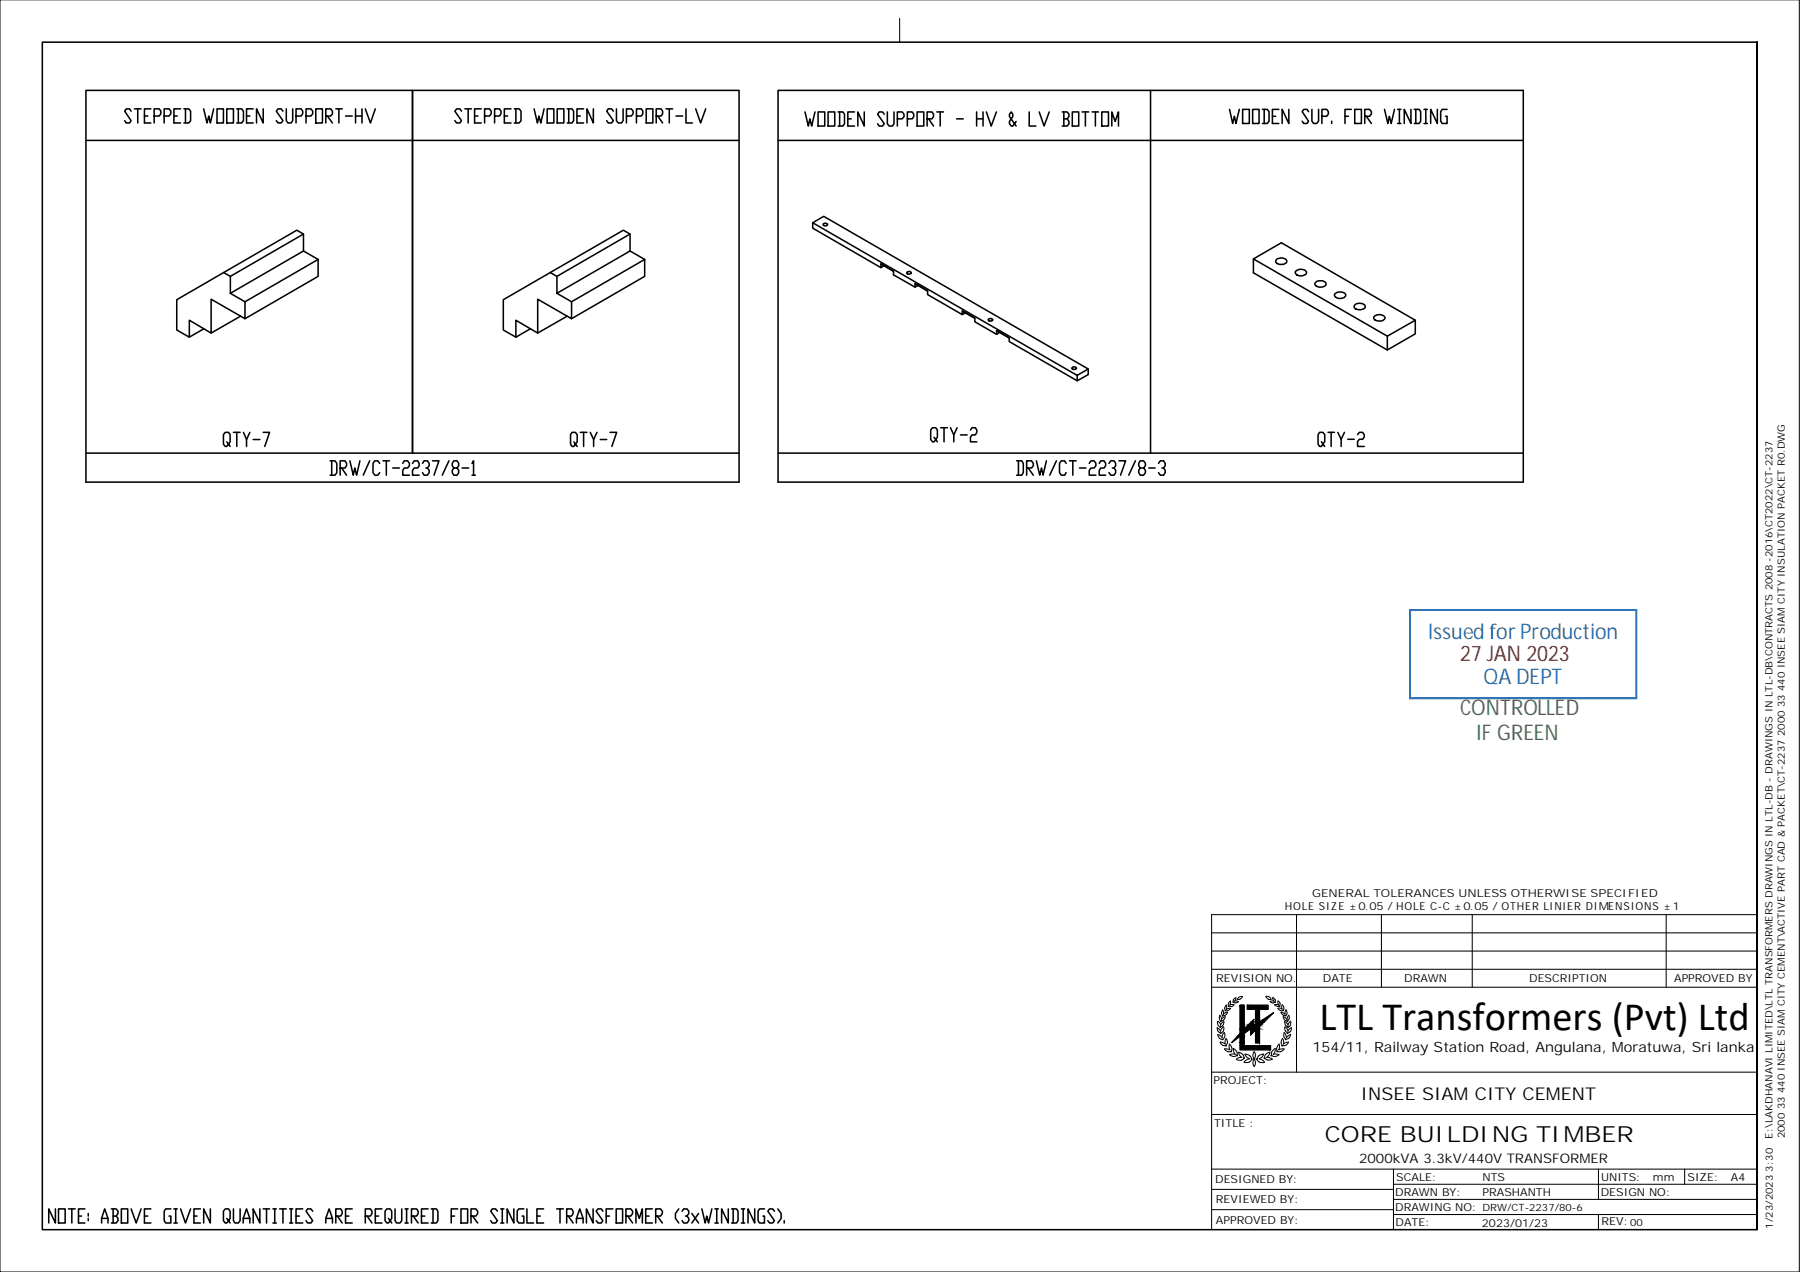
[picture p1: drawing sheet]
<svg xmlns="http://www.w3.org/2000/svg" width="297mm" height="210mm" viewBox="0 0 297 210" stroke-linecap="round" stroke-linejoin="round" font-family="sans-serif">
<!-- layer: 0 -->
<g fill="none" stroke="#000" stroke-width=".25">
<path d="M14.2 14.9h53.9v59.9v-59.9h53.9v64.7h-107.8zM21.6 18.3l-.2-.3h-.6l-.2 .3 1 1.6-.2 .4h-.6l-.2-.4M22.2 18h1.1M22.7 18v2.3M23.8 19.1h.6M24.9 18h-1.1v2.3h1.1M25.4 19.1h.9l.2-.3v-.5l-.2-.3h-.9v2.3M27.1 19.1h.8l.3-.3v-.5l-.3-.3h-.8v2.3M28.7 19.1h.6M29.8 18h-1.1v2.3h1.1M30.4 18h.8l.3 .3v1.6l-.3 .4h-.8M30.6 18v2.3"/>
<path d="M33.6 18l.6 2.3 .3-1.2 .2 1.2 .6-2.3M35.8 18h1.1v2.3h-1.1zM37.4 18h1.1v2.3h-1.1zM39.1 18h.8l.3 .3v1.6l-.3 .4h-.8M39.3 18v2.3M40.7 19.1h.5M41.8 18h-1.1v2.3h1.1M43.4 18v2.3l-1.1-2.3v2.3M46.7 18.3l-.3-.3h-.5l-.3 .3 1.1 1.6-.3 .4h-.5l-.3-.4M47.2 18v1.9l.3 .4h.5l.3-.4v-1.9M48.9 19.1h.8l.3-.3v-.5l-.3-.3h-.8v2.3M50.5 19.1h.8l.3-.3v-.5l-.3-.3h-.8v2.3"/>
<path d="M52.1 18h1.1v2.3h-1.1zM53.8 19.1h.8l.3-.3v-.5l-.3-.3h-.8v2.3M54 19.1l.9 1.2M55.4 18h1.1M55.9 18v2.3M57 19.1h1.1M58.7 19.1h1M58.7 18v2.3M59.7 18v2.3M60.3 18l.8 2.3 .8-2.3M76.2 18.3l-.3-.3h-.5l-.3 .3 1.1 1.6-.3 .4h-.5l-.3-.4M76.7 18h1.1"/>
<path d="M77.3 18v2.3M78.3 19.1h.6M79.4 18h-1.1v2.3h1.1M80 19.1h.8l.3-.3v-.5l-.3-.3h-.8v2.3M81.6 19.1h.8l.3-.3v-.5l-.3-.3h-.8v2.3M83.2 19.1h.6M84.3 18h-1.1v2.3h1.1M84.9 18h.8l.3 .3v1.6l-.3 .4h-.8M85.1 18v2.3M88.1 18l.6 2.3 .2-1.2 .3 1.2 .6-2.3M90.3 18h1.1v2.3h-1.1zM91.9 18h1.1v2.3h-1.1z"/>
<path d="M93.6 18h.8l.3 .3v1.6l-.3 .4h-.8M93.9 18v2.3M95.2 19.1h.6M96.3 18h-1.1v2.3h1.1M97.9 18v2.3l-1-2.3v2.3M101.2 18.3l-.3-.3h-.5l-.3 .3 1.1 1.6-.3 .4h-.5l-.3-.4M101.7 18v1.9l.3 .4h.6l.2-.4v-1.9M103.4 19.1h.8l.3-.3v-.5l-.3-.3h-.8v2.3M105 19.1h.8l.3-.3v-.5l-.3-.3h-.8v2.3M106.6 18h1.1v2.3h-1.1zM108.3 19.1h.8l.2-.3v-.5l-.2-.3h-.8v2.3M108.5 19.1l.8 1.2"/>
<path d="M109.9 18h1.1M110.4 18v2.3M111.5 19.1h1.1M113.2 18v2.3h1.1M114.8 18l.8 2.3 .9-2.3M128.4 14.9h123v64.7h-123zM132.8 18.5l.6 2.3 .2-1.2 .3 1.2 .6-2.3M135 18.5h1.1v2.3h-1.1zM136.7 18.5h1.1v2.3h-1.1zM138.3 18.5h.8l.3 .4v1.5l-.3 .4h-.8M138.6 18.5v2.3M139.9 19.6h.6"/>
<path d="M141 18.5h-1.1v2.3h1.1M142.6 18.5v2.3l-1-2.3v2.3M145.9 18.9l-.3-.4h-.5l-.3 .4 1.1 1.5-.3 .4h-.5l-.3-.4M146.4 18.5v1.9l.3 .4h.6l.2-.4v-1.9M148.1 19.6h.8l.3-.4v-.3l-.3-.4h-.8v2.3M149.7 19.6h.8l.3-.4v-.3l-.3-.4h-.8v2.3M151.3 18.5h1.1v2.3h-1.1zM153 19.6h.8l.3-.4v-.3l-.3-.4h-.8v2.3M153.2 19.6l.9 1.2M154.6 18.5h1.1M155.2 18.5v2.3M157.9 19.6h1.1"/>
<path d="M161.2 19.6h1M161.2 18.5v2.3M162.2 18.5v2.3M162.8 18.5l.8 2.3 .8-2.3M169.8 18.5v2.3h1.1M171.5 18.5l.8 2.3 .8-2.3M175.3 18.5h.8l.3 .4v.3l-.3 .4M175.6 19.6h.5l.3 .4v.4l-.3 .4h-.8M175.6 18.5v2.3M177 18.5h1v2.3h-1zM178.6 18.5h1.1M179.1 18.5v2.3"/>
<path d="M180.2 18.5h1.1M180.8 18.5v2.3M181.8 18.5h1.1v2.3h-1.1zM189.9 14.9v59.9M202.9 18l.5 2.4 .3-1.2 .3 1.2 .5-2.4M205.1 18h1.1v2.4h-1.1zM206.7 18h1.1v2.4h-1.1zM208.3 18h.8l.3 .4v1.6l-.3 .4h-.8M208.6 18v2.4M210 19.2h.5M211 18h-1v2.4h1M212.7 18v2.4l-1.1-2.4v2.4"/>
<path d="M215.9 18.4l-.2-.4h-.6l-.2 .4 1 1.6-.2 .4h-.6l-.2-.4M216.5 18v2l.3 .4h.5l.3-.4v-2M218.1 19.2h.8l.3-.4v-.4l-.3-.4h-.8v2.4M219.8 20v.4M222 19.2h.5M223 18h-1v2.4M223.6 18h1.1v2.4h-1.1zM225.2 19.2h.8l.3-.4v-.4l-.3-.4h-.8v2.4M225.5 19.2l.8 1.2M228.5 18l.5 2.4 .3-1.2 .3 1.2 .5-2.4M230.6 18h.6M230.9 18v2.4"/>
<path d="M232.8 18v2.4l-1.1-2.4v2.4M233.4 18h.8l.2 .4v1.6l-.2 .4h-.8M233.6 18v2.4M235 18h.5M235.3 18v2.4M237.2 18v2.4l-1.1-2.4v2.4M238.8 18h-.8l-.3 .4v1.6l.3 .4h.8v-1.2h-.3M14.2 23.2h107.8M50.1 38.6l-12.1 7M104 38.6l-12.1 7M128.4 23.2h123M134.1 36.8l1.8-1.1 43.7 25.2-1.8 1z"/>
<path d="M134.1 36.8v.8l11.3 6.6v-.7l2 1.3v.6l3.6 2v-.6l2.1 1.2v.6l5.7 3.3v-.6l2.1 1.2v.6l3.6 2.1v-.7l2 1.3v.6l11.3 6.4M135.8 37a.42 .42 0 0 1 .8 .1 .39 .39 0 0 1-.4 .2 .39 .39 0 0 1-.4-.3zM167.7 20l-.6 .8h-.2l-.3-.4v-.4l.5-.8v-.3l-.2-.4-.3 .4v.3l1.1 1.6M183.5 20.8v-2.3l.5 1.5 .6-1.5v2.3M230.6 20.4h.6M235 20.4h.5M29.2 49.5l7.7-4.5 1.1 .6v2.8l2.4 1.4v2.8l-5.6-3.2v5.6l-3.6-2.2v2.8l-2-1.1zM33.7 54.2l-2.5 1.4M39.7 52.2l-4.9 2.8M50.1 41.4v-2.8l-1.1-.6-12.1 7M52.5 42.8l-2.4-1.4-12.1 7M52.5 42.8v2.8l-12.1 7"/>
<path d="M52.5 42.8l-12.1 7M83.1 49.5l7.7-4.5 1.1 .6v2.8l2.4 1.4v2.8l-5.6-3.2v5.6l-3.6-2.2v2.8l-2-1.1zM87.5 54.2l-2.4 1.4M93.6 52.2l-4.9 2.8M104 41.4v-2.8l-1.1-.6-12.1 7M106.4 42.8l-2.4-1.4-12.1 7M106.4 42.8v2.8l-12.1 7M106.4 42.8l-12.1 7M145.4 43.5l2 1.3M145.9 43.8l-.5 .4M149.6 44.9a.41 .41 0 0 1 .5-.1 .41 .41 0 0 1 .3 .3 .42 .42 0 0 1-.8-.2zM151 46.8l2.1 1.2"/>
<path d="M151.5 47.1l-.5 .3M158.8 51.3l2.1 1.2M159.3 51.6l-.5 .3M163.1 52.7a.38 .38 0 0 1 .4-.2 .38 .38 0 0 1 .3 .4 .38 .38 0 0 1-.4 .1 .38 .38 0 0 1-.3-.3zM164.5 54.5l2 1.3M165 54.8l-.5 .4M206.8 42.7l22.1 12.8 4.7-2.7-22.1-12.7-4.7 2.6v2.3l22.1 12.8M210.7 42.7a1.24 1.24 0 0 1 1.6 .3 .93 .93 0 0 1-1.4 .5 .43 .43 0 0 1-.4-.3 .43 .43 0 0 1 .2-.5zM213.8 44.8a1.22 1.22 0 0 1 1.8 .1 1.06 1.06 0 0 1-1.6 .5l-.2-.3zM217 46.7a1.18 1.18 0 0 1 1.8 .1 .87 .87 0 0 1-1.2 .5 .49 .49 0 0 1-.6-.6zM220.3 48.5a1.22 1.22 0 0 1 1.8 .2 1.06 1.06 0 0 1-1.6 .4l-.3-.3zM223.5 50.4a1.11 1.11 0 0 1 1.8 .2 1.11 1.11 0 0 1-1.9 0z"/>
<path d="M226.7 52.3a1.13 1.13 0 0 1 1.9 .2 1.17 1.17 0 0 1-1.9 0zM233.6 52.8v2.3l-4.7 2.7v-2.3M14.2 74.8h107.8M37.4 72.9l.3 .4-.3 .4h-.2l-.3-.4v-1.6l.3-.4h.5l.3 .4v1.2l-.3 .4 .3 .4M38.5 71.3h1.1M39.1 71.3v2.4M40.2 71.3l.5 1.2v1.2M41.2 71.3l-.5 1.2M41.8 72.5h1.1M43.4 71.3h1.1l-.8 2.4M54.5 76h.8l.3 .5v1.5l-.3 .4h-.8M54.7 76v2.4"/>
<path d="M56.1 77.2h.8l.3-.4v-.3l-.3-.5h-.8v2.4M56.4 77.2l.8 1.2M57.7 76l.6 2.4 .2-1.2 .3 1.2 .6-2.4M61 76l-1.1 2.4M62.7 76.5l-.3-.5h-.6l-.2 .5v1.5l.2 .4h.6l.3-.4M63.2 76h1.1M63.8 76v2.4M64.8 77.2h1.1M66.5 76.5l.2-.5h.6l.3 .5v.3l-.3 .4h-.6l-.2 .4v.8h1.1M68.1 76.5l.3-.5h.5l.3 .5v.3l-.3 .4h-.5l-.3 .4v.8h1.1M69.7 76.5l.3-.5h.5l.3 .5v.3l-.3 .4h-.2M70.5 77.2l.3 .4v.4l-.3 .4h-.5l-.3-.4"/>
<path d="M71.4 76h1l-.8 2.4M74.1 76l-1.1 2.4M74.9 77.2l-.3-.4v-.3l.3-.5h.5l.3 .5v.3l-.3 .4h-.5l-.3 .4v.4l.3 .4h.5l.3-.4v-.4l-.3-.4M76.2 77.2h1.1M77.9 76.5l.2-.5v2.4M77.9 78.4h.5M94.7 72.9l.3 .4-.3 .4h-.3l-.3-.4v-1.6l.3-.4h.6l.2 .4v1.2l-.2 .4 .2 .4M95.8 71.3h1.1M96.3 71.3v2.4M97.4 71.3l.6 1.2v1.2M98.5 71.3l-.5 1.2M99.1 72.5h1"/>
<path d="M100.7 71.3h1.1l-.8 2.4M128.4 74.8h123M154.1 72.2l.3 .3-.3 .4h-.2l-.3-.4v-1.5l.3-.4h.5l.3 .4v1.2l-.3 .3 .3 .4M155.2 70.6h1.1M155.8 70.6v2.3M156.8 70.6l.6 1.2v1.1M157.9 70.6l-.5 1.2M158.5 71.8h1.1M160.1 71l.3-.4h.6l.2 .4v.3l-.2 .5h-.6l-.3 .4v.7h1.1M167.8 76h.8l.3 .5v1.5l-.3 .4h-.8M168.1 76v2.4M169.4 77.2h.8l.3-.4v-.3l-.3-.5h-.8v2.4"/>
<path d="M169.7 77.2l.8 1.2M171 76l.6 2.4 .3-1.2 .2 1.2 .6-2.4M174.3 76l-1.1 2.4M175.9 76.5l-.2-.5h-.6l-.3 .5v1.5l.3 .4h.6l.2-.4M176.5 76h1.1M176.9 60.7a.37 .37 0 0 1 .4-.2 .37 .37 0 0 1 .3 .3 .4 .4 0 0 1-.7-.1zM177 76v2.4M178.1 77.2h1.1M179.6 60.9v.9l-1.8 1v-.9M179.7 76.5l.3-.5h.6l.2 .5v.3l-.2 .4h-.6l-.3 .4v.8h1.1M181.4 76.5l.3-.5h.5l.3 .5v.3l-.3 .4h-.5l-.3 .4v.8h1.1M183 76.5l.3-.5h.6l.2 .5v.3l-.2 .4h-.3"/>
<path d="M183.9 77.2l.2 .4v.4l-.2 .4h-.6l-.3-.4M184.7 76h1.1l-.9 2.4M187.4 76l-1.1 2.4M188.2 77.2l-.3-.4v-.3l.3-.5h.5l.3 .5v.3l-.3 .4h-.5l-.3 .4v.4l.3 .4h.5l.3-.4v-.4l-.3-.4M189.6 77.2h1M191.2 76.5l.3-.5h.5l.3 .5v.3l-.3 .4h-.3M192 77.2l.3 .4v.4l-.3 .4h-.5l-.3-.4M218.1 72.9l.2 .4-.2 .4h-.3l-.3-.4v-1.6l.3-.4h.5l.3 .4v1.2l-.3 .4 .3 .4M219.2 71.3h1M219.7 71.3v2.4M220.8 71.3l.5 1.2v1.2M221.9 71.3l-.6 1.2"/>
<path d="M222.4 72.5h1.1M224 71.7l.3-.4h.6l.2 .4v.4l-.2 .4h-.6l-.3 .4v.8h1.1M9.1 199.5v2.3l-1.1-2.3v2.3M9.7 199.5h1.1v2.3h-1.1zM11.3 199.5h1.1M11.9 199.5v2.3M14 199.5h-1v2.3h1M18.4 199.5h.8l.3 .4v.4l-.3 .4M18.7 199.5v2.3M20 199.5h1.1v2.3h-1.1zM21.6 199.5l.9 2.3 .8-2.3M24.9 199.5h-1.1v2.3h1.1"/>
<path d="M28.2 199.5h-.9l-.2 .4v1.5l.2 .4h.9v-1.1h-.3M28.7 199.5h.6M29 199.5v2.3M29.8 199.5l.8 2.3 .9-2.3M33.1 199.5h-1.1v2.3h1.1M34.7 199.5v2.3l-1.1-2.3v2.3M38.5 199.5v1.9l.3 .4h.5l.3-.4v-1.9M42.9 199.5v2.3l-1.1-2.3v2.3M43.4 199.5h1.1M44 199.5v2.3M45 199.5h.6M45.3 199.5v2.3"/>
<path d="M46.1 199.5h1.1M46.7 199.5v2.3M47.8 199.5h.5M48 199.5v2.3M50 199.5h-1.1v2.3h1.1M51.6 199.9l-.3-.4h-.5l-.3 .4 1.1 1.5-.3 .4h-.5l-.3-.4M58.1 199.5h-1.1v2.3h1.1M63 199.5h-1.1v2.3h1.1M65.2 199.5v1.9l.2 .4h.6l.3-.4v-1.9M66.8 199.5h.6M67.1 199.5v2.3M70.7 199.5h-1.1v2.3h1.1"/>
<path d="M71.2 199.5h.8l.3 .4v1.5l-.3 .4h-.8M71.5 199.5v2.3M75.5 199.5h-1v2.3M76.1 199.5h1.1v2.3h-1.1zM82.1 199.9l-.3-.4h-.6l-.2 .4 1.1 1.5-.3 .4h-.6l-.2-.4M82.6 199.5h.5M82.9 199.5v2.3M84.8 199.5v2.3l-1.1-2.3v2.3M86.4 199.5h-.8l-.3 .4v1.5l.3 .4h.8v-1.1h-.3M87 199.5v2.3h1.1M89.7 199.5h-1.1v2.3h1.1M91.9 199.5h1.1"/>
<path d="M92.4 199.5v2.3M97.9 199.5v2.3l-1.1-2.3v2.3M99.5 199.9l-.3-.4h-.5l-.3 .4 1.1 1.5-.3 .4h-.5l-.3-.4M101.1 199.5h-1.1v2.3M101.7 199.5h1v2.3h-1zM107.7 199.5h-1.1v2.3h1.1M112 199.5l-.5 .8v.8l.5 .7M112.6 199.9l.2-.4h.6l.3 .4v.4l-.3 .4h-.3M115.8 199.5l.6 2.3 .2-1.1 .3 1.1 .6-2.3M118 199.5h.5M118.3 199.5v2.3M120.2 199.5v2.3l-1.1-2.3v2.3"/>
<path d="M120.7 199.5h.8l.3 .4v1.5l-.3 .4h-.8M121 199.5v2.3M122.3 199.5h.6M122.6 199.5v2.3M124.5 199.5v2.3l-1.1-2.3v2.3M126.2 199.5h-.9l-.2 .4v1.5l.2 .4h.9v-1.1h-.3M127.8 199.9l-.3-.4h-.5l-.3 .4 1.1 1.5-.3 .4h-.5l-.3-.4M128.4 199.5l.5 .8v.8l-.5 .7M13 200.7h.5M14.6 200.3v.4M14.6 201.1v.3M16.8 201.8v-.7l.5-1.6 .5 1.6v.7"/>
<path d="M16.8 201.1h1M18.7 200.7h.5l.3 .4v.3l-.3 .4h-.8M23.8 200.7h.6M28.7 201.8h.6M32 200.7h.5M37.4 201.1l.3 .3-.3 .4h-.2l-.3-.4v-1.5l.3-.4h.5l.3 .4v1.2l-.3 .3 .3 .4M40.1 201.8v-.7l.6-1.6 .5 1.6v.7M40.1 201.1h1.1M45 201.8h.6M47.8 201.8h.5M48.9 200.7h.5M53.8 201.8v-.7l.5-1.6 .6 1.6v.7"/>
<path d="M53.8 201.1h1.1M55.4 200.7h.8l.3-.4v-.4l-.3-.4h-.8v2.3M55.7 200.7l.8 1.1M57 200.7h.6M60.3 200.7h.8l.3-.4v-.4l-.3-.4h-.8v2.3M60.6 200.7l.8 1.1M61.9 200.7h.6M64.1 201.1l.3 .3-.3 .4h-.3l-.3-.4v-1.5l.3-.4h.6l.2 .4v1.2l-.2 .3 .2 .4M66.8 201.8h.6M67.9 200.7h.8l.3-.4v-.4l-.3-.4h-.8v2.3M68.2 200.7l.8 1.1M69.6 200.7h.5"/>
<path d="M74.5 200.7h.5M77.7 200.7h.8l.3-.4v-.4l-.3-.4h-.8v2.3M78 200.7l.8 1.1M82.6 201.8h.5M88.6 200.7h.6M93.5 200.7h.8l.3-.4v-.4l-.3-.4h-.8v2.3M93.8 200.7l.8 1.1M95.1 201.8v-.7l.6-1.6 .5 1.6v.7M95.1 201.1h1.1M100 200.7h.6M103.3 200.7h.8l.3-.4v-.4l-.3-.4h-.8v2.3M103.6 200.7l.8 1.1"/>
<path d="M104.9 201.8v-2.3l.6 1.6 .5-1.6v2.3M106.6 200.7h.5M108.2 200.7h.8l.3-.4v-.4l-.3-.4h-.8v2.3M108.5 200.7l.8 1.1M113.4 200.7l.3 .4v.3l-.3 .4h-.6l-.2-.4M114.2 200.3l1.1 1.5M115.3 200.3l-1.1 1.5M118 201.8h.5M122.3 201.8h.6M129.4 201.4v.4"/>
</g>
<!-- layer: P -->
<g fill="none" stroke="#000" stroke-width=".17">
<path d="M148.5 3v4M199.9 159.9h90M199.9 156.9h90M199.9 153.9h90M214 150.9v26M228 150.9v12M243 150.9v12M275 150.9v12M289.9 150.9h-90v52M199.9 176.9h90M199.9 162.9h90M200.9 168.5l.1 .7"/>
<path d="M201 168.5l.4 .7M201.1 169.2l.3 .3M201.2 168.2l.3 .3M201.2 168.2l.1-.7 .3 .7M201.3 169.5v.1l.1-.1M201.3 172l.5 .5M201.4 172l.8 .3M201.4 168.5v.1l.1-.1M201.5 170.4l-.1 .2v-.1M201.6 168.2l.3-.3 .3-.1-.1 .2a.58 .58 0 0 1-.5 .5M201.6 167.2l.2 .4M201.7 171.2l-.7-.5 .3 .7 .4 .1"/>
<path d="M201.7 167.6l.1 .1v-.1M201.8 166.7l-.2 .5M201.8 166.6l.1 .8 .7-.3M201.8 170.2l-.3 .2M201.9 172.5h.4M201.9 169.5l-.2 .1-.3 .6-.5-.6a.78 .78 0 0 0 .5 .8M201.9 169.5v.7M202 168.6l-.5 .3-.1 .3M202 168.6v.2a.65 .65 0 0 1-.5 .6M202.1 171.1l-.3 .4h-.1M202.1 171.1l-.1-.7-.2 .2-.1 .6M202.1 166.4v.4h.2"/>
<path d="M202.1 166.4l.3-.6v.7M202.2 167.6h-.4M202.3 166.8h.3M202.4 172.5v.1h-.1M202.5 172.1l-.2 .4M202.6 172.1l-.3-.7-.2 .6 .1 .3M202.6 167.1l-.4 .4M202.7 165.7l.1 .3M202.7 166h.1M202.9 166l.3 .1M202.9 174l.7 .3 .4-.1M202.9 173.3l-.2-.2h-.6l.6 .4h.4"/>
<path d="M203 165.9l.4-.1h.3l-.5 .3M203 165.2l-.1 .7M203 165.2l-.3 .4M203.1 166.4l-.5 .4M203.1 166.4l-.7 .2M203.2 173.4v.2l-.1-.1M203.3 173l-.4-.7-.1 .5 .2 .4M203.3 173l-.1 .4M203.5 165v.3a.6 .6 0 0 0 .9 0M203.7 165.2l.7 .1M203.9 164.6l-.4 .4M204 164.6l-.3 .6"/>
<path d="M204.1 174.1h.1v.2l-.2-.1M204.1 173.6l-.6-.6 .1 .5 .2 .5-.9 .1M204.1 173.6v.5M204.2 164.9a.67 .67 0 0 0 .8-.5 .77 .77 0 0 0-.8 .5M204.6 165.9h.7v4l1.6-1.7v1.1l.3-.2v-2.5h-1.4v-.7h3.5v.7h-1.4v2l2.3-1.5-2.3 2.2v2.8h-.7v-2.1l-.8 .8v-1l-1.1 .7v2.1h4.4v.6h-5.1v-2.2l-1.4 1.1 1.4-1.6zM204.9 174.5h-.5l-.4 .3M205.1 174.1l-.7-.5a1.04 1.04 0 0 0 .5 .9M205.1 174.1l.2 .4M205.2 174.7l-.4 .2-.8-.1M205.2 174.6h.2l-.2 .1M205.4 174l.9 .2M205.4 174a1.12 1.12 0 0 0 .8 .7l-.5 .2-.4 .4"/>
<path d="M206.2 175.2l-.9 .1M206.3 174.2l.2 .5h.1v.2h-.1M206.5 174.9l-.3 .4M207 173.5a1 1 0 0 1 0 1.3 1 1 0 0 1 0-1.3zM207 174.8a1 1 0 0 1 0 1.2 1 1 0 0 1 0-1.2zM207.4 174.7h-.1v.2h.1M207.5 174.9l.3 .4M207.7 174.2l.9-.2-.3 .4-.5 .3 .5 .2 .4 .4-.3 .1-.6-.2M207.7 174.2l-.2 .5M208.7 174.6h-.1l.1 .1M208.8 174.1l.7-.5a1.03 1.03 0 0 1-.5 .9M208.8 174l-.1 .5"/>
<path d="M208.9 164.4a.72 .72 0 0 0 .9 .5M208.9 164.4a.74 .74 0 0 1 .9 .5M209 174.5h.5l.5 .3-.9 .1-.4-.3M209.6 165.3l.5 .2M209.8 174.1h-.1l.1 .2 .1-.1M209.9 174.2l.4 .1M210.2 165.2l-.6 .1M210.3 165.8l.5 .3 .3-.1M210.3 165.8l.7 .1M210.4 165.3l.1 .1-.4 .1M210.4 165l-.4-.4 .2 .6M210.4 173v.5l-.3 .5 1 .1"/>
<path d="M210.4 173l-.4 .4-.2 .3 .1 .3M210.4 165l.1 .3M210.7 173l.1 .4-.1 .1v.1l.1-.1M210.9 166.4l.4 .4M210.9 165.2l.1 .6M210.9 166.4l.7 .1M210.9 165.2l.4 .4M211 173.3l.3-.2h.6l-.6 .4h-.5M211.1 172.3l.1 .5-.2 .4M211.1 174l-.8 .3M211.1 172.3l-.4 .7M211.2 166h-.1"/>
<path d="M211.2 165.6v.3M211.4 167.1l.6 .3 .2-.8 .2 .6M211.4 167.1l.4 .4M211.4 172.1l.2 .4-.1 .1h.1h.1M211.6 165.8v.7M211.6 165.8l.3 .5-.1 .4M211.6 171.4l.2 .2v.7M211.6 171.3l-.2 .8M211.7 166.8h-.4M211.8 166.7v.1l-.1-.1M211.8 167.5h.3M211.8 172.3l.8-.3-.5 .5"/>
<path d="M211.9 171.1v-.7l.3 .5 .1 .3M211.9 171.1l.3 .4M212 168.6v.2a.66 .66 0 0 0 .5 .6v.2l.1-.1M212 168.6l.5 .3 .1 .3M212 169.5a.74 .74 0 0 0 .4 .9M212.1 169.5l.4 .4v.3l.6-.6-.2 .7M212.1 167.6l.1 .1v-.1M212.1 172.5h-.4M212.1 171.5l.1 .1 .1-.1M212.4 167.2l-.2 .4M212.4 168.5l.1 .1v-.1M212.4 170.4l.1 .2v-.2"/>
<path d="M212.5 168.5a.63 .63 0 0 0 .2-1l-.3 .8-.2-.3-.5-.2 .1 .2a.61 .61 0 0 0 .6 .5M212.5 169.2l.5-.7-.1 .7M212.7 171.3l-.4 .2M212.9 170.3l-.4 .1M212.9 169.2l-.3 .3M213 170.7l-.4 .7M213 170.7l-.7 .5M199.9 196.3h30.1M199.9 199.6h30.1M199.9 192.9h90M199.9 183.9h90M230 197.9h59.9"/>
<path d="M230 192.9v10M230 195.4h59.9M263.8 192.9v5M278 192.9v2.5M230 200.4h59.9M263.8 200.4v2.5"/>
</g>
<path d="M289.9 7h-282.9v195.9h282.9v-195.9v195.9" fill="none" stroke="#000" stroke-width=".25"/>
<g fill="#000" stroke="#000" stroke-width=".17">
<path d="M204.2 171h.4l-1.4 1.1zM204.6 165.9h.7zM206.4 170h.8l-.6 .5zM206.5 168.6l.4-.4v.4zM208.4 168.2l1.8-1.1-1.2 1.1z"/>
<path d="M204.6 170.5h.7zM204.6 170.5h.7z"/>
<path d="M204.6 165.9l.7 4v-4zM204.6 165.9l.7 4h-.7z"/>
<path d="M204.6 170.5l.7 .5v-.5zM204.6 170.5l.7 .5h-1.1z"/>
<path d="M204.6 171l.7 1.1v-1.1zM204.6 171l.7 1.1h-.7z"/>
<path d="M204.6 172.1l.7 .5v-.5zM204.6 172.1l.7 .5h-.7z"/>
<path d="M204.6 169.9l.7 .6 1-.6zM204.6 169.9l.7 .6h-.7z"/>
<path d="M205.4 169.8l.9 .1 .1-.1zM205.4 169.8l.9 .1h-1z"/>
<path d="M206.4 170v.5h.2zM206.4 170.5h.2l-.2 .3z"/>
<path d="M206.5 168.6l.4 .5v-.5zM206.5 168.6l.4 .5h-.8z"/>
<path d="M206.1 169.1l.8 .2v-.2zM206.1 169.1l.8 .2h-1z"/>
<path d="M207.2 166.6l.7 1.6v-1.6zM207.2 166.6l.7 1.6h-.7z"/>
<path d="M207.2 168.2l.7 .4v-.4zM207.2 168.2l.7 .4h-.7z"/>
<path d="M205.8 169.3l2.1 .5v-.5zM205.8 169.3l2.1 .5h-2.5z"/>
<path d="M206.4 169.8l1.5 .2v-.2zM206.4 169.8l1.5 .2h-1.5z"/>
<path d="M207.2 170l.7 2.1v-2.1zM207.2 170l.7 2.1h-.7z"/>
<path d="M205.9 169.3h2zM205.8 169.3h.1h2z"/>
<path d="M207.2 169.1l.7 .2 .3-.2zM206.9 169.3l.3-.2 .7 .2z"/>
<path d="M207.2 168.6l1 .5 .4-.5zM207.2 168.6l1 .5h-1z"/>
<path d="M208.4 168.2l.2 .4 .4-.4zM207.9 168.6l.5-.4 .2 .4z"/>
<path d="M205.8 165.9l3.5 .7v-.7zM205.8 165.9l3.5 .7h-3.5z"/>
<path d="M204.6 172.6l5.1 .6v-.6zM204.6 172.6l5.1 .6h-5.1z"/>
</g>
<!-- layer: 0 -->
<path d="M0 0h296.9v209.9h-296.9z" fill="none" stroke="#000" stroke-width=".17"/>
<path d="M232.7 100.7h37.3v14.5h-37.3z" fill="none" stroke="#2e75b6" stroke-width=".34"/>
<text font-size="6.7" x="217.8" y="169.9">LTL Transformers (Pvt) Ltd</text>
<text font-size="3.7" x="218.6" y="188.4">CORE BUILDING TIMBER</text>
<g font-size="3.6" fill="#2e74b5">
<text x="235.6" y="105.4">Issued for Production</text>
<text x="244.8" y="112.9">QA DEPT</text>
</g>
<text font-size="3.6" fill="#f00" x="241" y="109">27 JAN 2023</text>
<g font-size="3.6" fill="#538135">
<text x="241" y="118">CONTROLLED</text>
<text x="243.6" y="122.1">IF GREEN</text>
</g>
<text font-size="2.9" x="224.6" y="181.6">INSEE SIAM CITY CEMENT</text>
<text font-size="2.3" x="216.6" y="173.6">154/11, Railway Station Road, Angulana, Moratuwa, Sri lanka</text>
<text font-size="2.2" x="224.3" y="191.9">2000kVA 3.3kV/440V TRANSFORMER</text>
<g font-size="1.8">
<text x="216.5" y="148">GENERAL TOLERANCES UNLESS OTHERWISE SPECIFIED</text>
<text x="212" y="150.2">HOLE SIZE ±0.05 / HOLE C-C ±0.05 / OTHER LINIER DIMENSIONS ±1</text>
<text x="200.7" y="162.1">REVISION NO.</text>
<text x="218.3" y="162.1">DATE</text>
<text x="231.7" y="162.1">DRAWN</text>
<text x="252.3" y="162">DESCRIPTION</text>
<text x="276.3" y="162">APPROVED BY</text>
<text x="200.3" y="179">PROJECT:</text>
<text x="200.4" y="185.9">TITLE :</text>
<text x="200.5" y="195.3">DESIGNED BY:</text>
<text x="230.3" y="197.3">DRAWN BY:</text>
<text x="230.4" y="194.8">SCALE:</text>
<text x="244.6" y="197.4">PRASHANTH</text>
<text x="244.6" y="194.8">NTS</text>
<text x="264.2" y="197.4">DESIGN NO:</text>
<text x="264.2" y="194.8">UNITS:</text>
<text x="272.8" y="194.8">mm</text>
<text x="278.5" y="194.8">SIZE:</text>
<text x="285.6" y="194.8">A4</text>
<text x="200.7" y="201.9">APPROVED BY:</text>
<text x="200.7" y="198.6">REVIEWED BY:</text>
<text x="230.3" y="199.8">DRAWING NO: DRW/CT-2237/80-6</text>
<text x="230.3" y="202.4">DATE:</text>
<text x="244.6" y="202.5">2023/01/23</text>
<text x="264.3" y="202.2">REV:00</text>
</g>
<g font-size="1.7">
<text x="292.5" y="187.9" transform="rotate(-90 292.5 187.9)">E:\LAKDHANAVI LIMITED\LTL TRANSFORMERS DRAWINGS IN LTL-DB - DRAWINGS IN LTL-DB\CONTRACTS 2008 -2016\CT2022\CT-2237</text>
<text x="294.5" y="187.8" transform="rotate(-90 294.5 187.8)">2000 33 440 INSEE SIAM CITY CEMENT\ACTIVE PART CAD &amp; PACKET\CT-2237 2000 33 440 INSEE SIAM CITY INSULATION PACKET R0.DWG</text>
<text x="292.6" y="202.7" transform="rotate(-90 292.6 202.7)">1/23/2023 3:30</text>
</g>
</svg>
